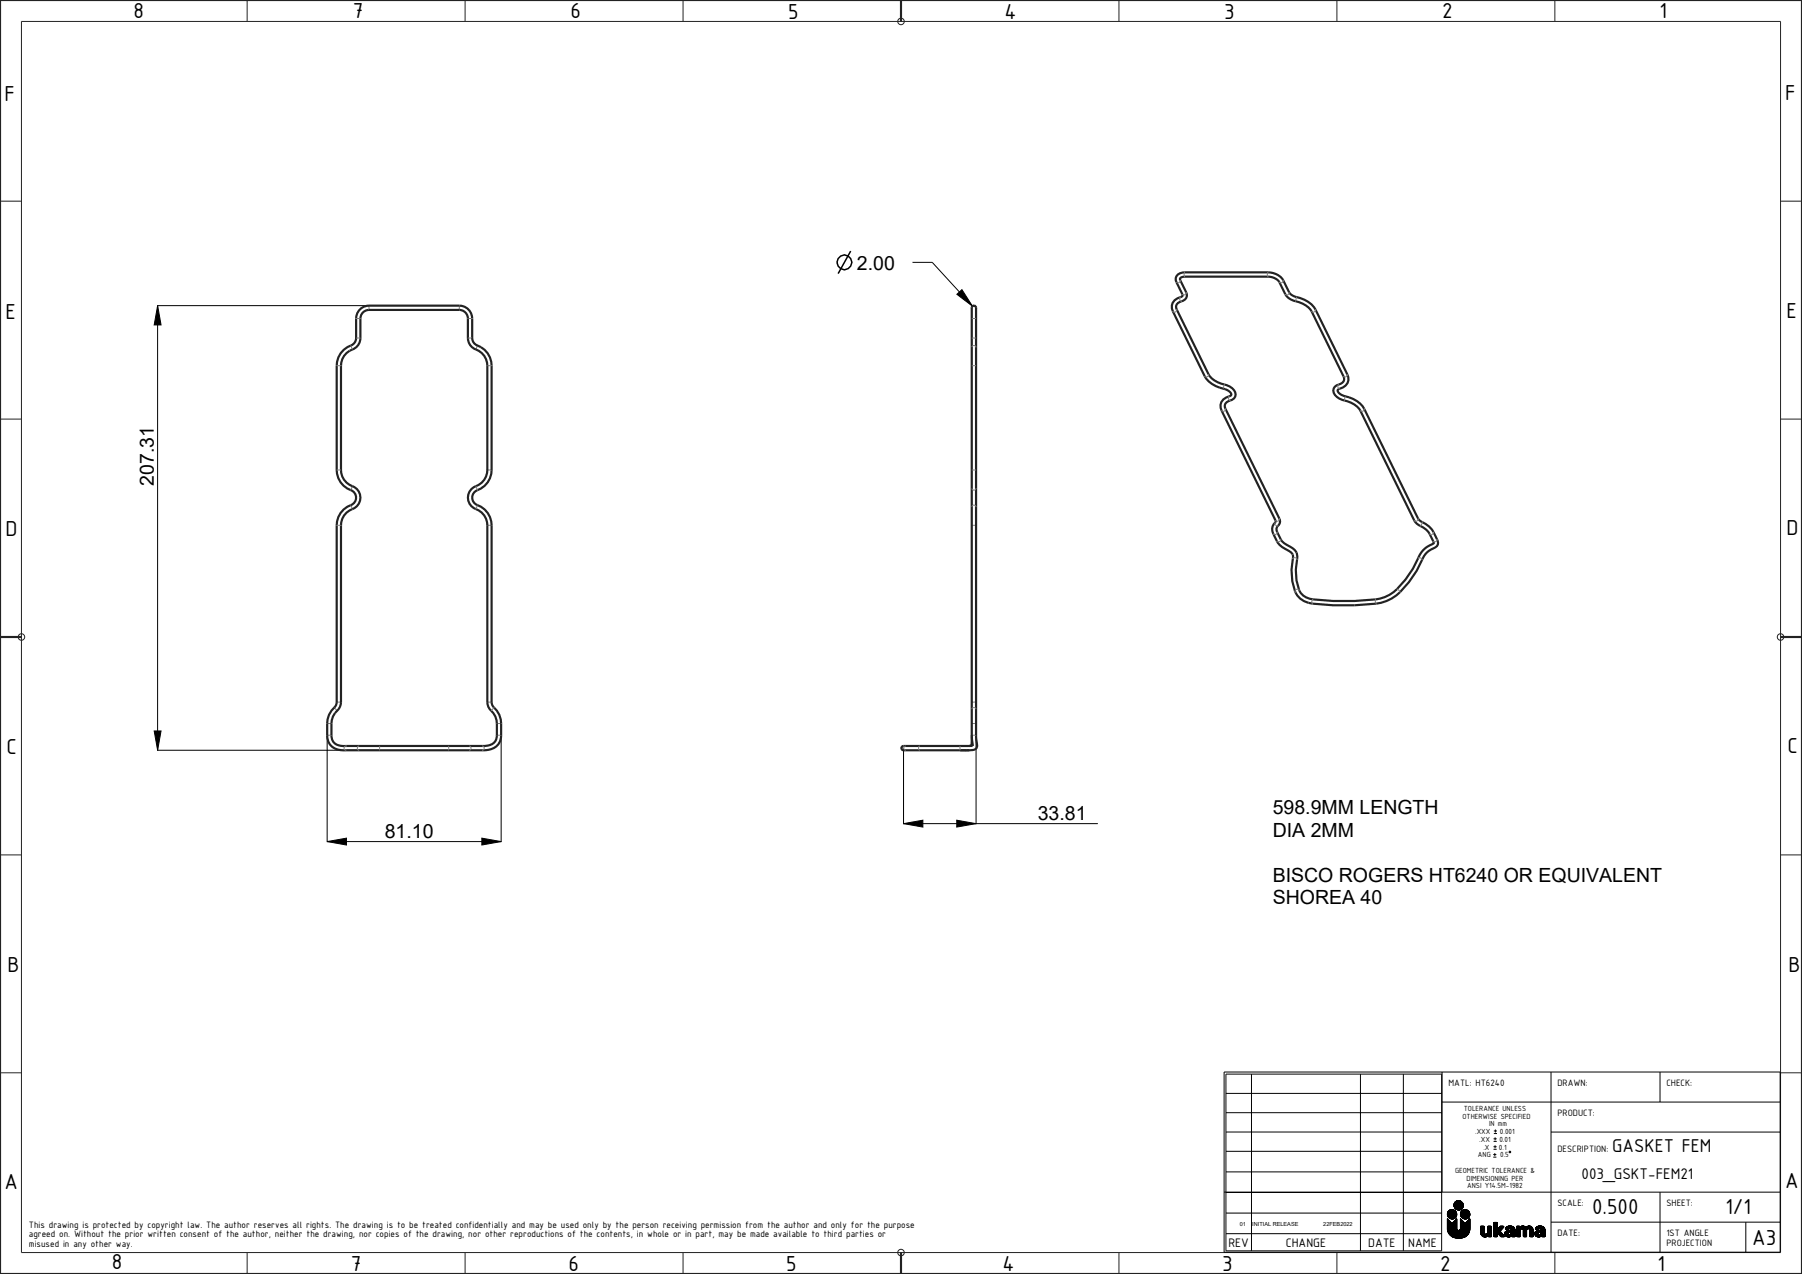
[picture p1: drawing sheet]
<svg xmlns="http://www.w3.org/2000/svg" width="420mm" height="297mm" viewBox="0 0 420 297" stroke-linecap="round" stroke-linejoin="round" font-family="sans-serif">
<g fill="none" stroke="#000" stroke-width=".23">
<path d="M36.6 71.3h49.3M36.7 71.3l.8 4.5h-1.6zM36.7 71.3v103.6M212.7 61.2h4.6l9.4 10.2M223 68.6l1.2-1.1 2.5 3.9zM35.9 170.4h1.6l-.8 4.5zM36.6 174.9h51.9M76.3 171.5v24.8M116.8 171.5v24.8M210.6 174.5v17.6M227.5 163.7v28.4M76.3 196.2l4.5-.8v1.6z"/>
<path d="M76.3 196.2h40.5M112.3 195.4l4.5 .8-4.5 .8zM210.6 192l4.5-.8v1.6zM210.6 192h45.3M223 191.2l4.5 .8-4.5 .8zM285.3 249.9h129.6v42h-129.6zM285.7 250.4h50.3v41.2h-50.3zM285.7 254.9h50.3M285.7 259.4h50.3M291.7 250.4v41.2M317.1 250.4v41.2M327.1 250.4v41.2"/>
<path d="M336.1 256.9h78.8M336.1 249.9v28M361.5 249.9v42M386.9 249.9v7M285.3 277.9h129.6M285.7 263.9h50.3M285.7 268.4h50.3M285.7 273.2h50.3M285.7 278h50.3M339.6 280l-.7 .6M339.7 279.9l-.8 .8M339.8 279.9l-.9 .9"/>
<path d="M339.9 279.9l-1 1M340 279.9l-1.1 1.1M340.1 279.9l-1.2 1.2M340.1 279.9l-1.2 1.3M340.2 279.9l-1.3 1.3M340.3 279.9l-1.4 1.4M340.3 279.9l-1.4 1.5M340.4 280l-1.5 1.4M340.4 280l-1.4 1.5M348 269.8h.8M348.1 267.9h.7M348.1 266.1h.7"/>
<path d="M348.2 264.3h.7M348.4 268.8v.7M348.5 267v.7M348.5 265.1v.8M348.5 263.3v.7M348.8 269.2h-.8M348.8 267.3h-.7M348.8 265.5h-.7M348.9 263.7h-.7M361.5 263.9h53.4M386.9 277.9v14M285.7 282.8h50.3"/>
<path d="M285.7 287.6h50.3M337.3 286.4l.2 .9 .5 .7 .7 .4 .8 .2M337.3 284.1l1.1 1.1M337.3 284.1v2.3M337.3 284.1v.1M337.3 283.2l.3 .5 .4 .4M337.4 284.1l-.1 .2M337.4 284.2l-.1 .1M337.5 284.2l-.2 .2M337.5 284.3l-.2 .2M337.5 284.3l-.2 .3M337.6 284.4l-.3 .3"/>
<path d="M337.6 284.4l-.3 .4M337.7 284.5l-.4 .3M337.7 284.5l-.4 .4M337.8 284.5l-.5 .5M337.8 284.6l-.5 .5M337.8 284.6l-.5 .6M337.9 284.7l-.6 .6M337.9 282.1l-.4 .5M338 284.7l-.7 .7M338 284.8l-.7 .7M338 284.1l.4 .1M338 284.8l-.7 .8"/>
<path d="M338.1 284.9l-.8 .8M338.1 282l-.7 .7M338.2 284.9l-.9 .9M338.2 282l-.8 .8M338.2 285l-.9 .9M338.2 285l-.9 1M338.3 285.1l-1 1M338.3 282l-1 .9M338.3 285.1l-1 1.1M338.4 285.1l-1.1 1.1M338.4 282l-1.1 1M338.5 282l-1.2 1.1"/>
<path d="M338.6 282l-1.3 1.2M338.6 282l-1.3 1.3M338.7 282l-1.3 1.3M338.8 282l-1.4 1.4M338.8 282l-1.4 1.5M338.8 284.1l-.4 .1M338.9 282.1l-1.5 1.4M338.9 282.1l-1.4 1.5M339 282.1l-1.5 1.5 1.5-1.4M339.1 282.2l-1.6 1.5M339.1 282.2l-1.5 1.6M339.2 281.8l1.5-1.6-1.5 1.6"/>
<path d="M339.2 282.3a1.1 1.1 0 0 0-1.2-.2 1.1 1.1 0 0 0-.7 1.1M339.2 282.3l.3 .8M339.2 282.3l-1.6 1.5M339.2 281.8l1.6-1.5-1.5 1.5M339.3 282.3l-1.6 1.6M339.3 282.4l-1.6 1.5M339.3 282.4l-1.5 1.6M339.4 282.5l-1.6 1.5M339.4 282.5l-1.5 1.5M339.4 283.6l-.4 .4M339.4 282.6l-1.4 1.5M339.4 280l-.4 .5"/>
<path d="M339.5 282.7l-1.5 1.4M339.5 282.7l-1.4 1.4M339.5 283.4l-.7 .7M339.5 282.8l-1.4 1.3M339.5 283.3l-.8 .9M339.5 282.8l-1.3 1.4M339.5 282.9l-1.2 1.3M339.5 283.2l-.9 1M339.5 283l-1.2 1.2M339.5 283.1l-1 1.1M339.5 283.1l-1.1 1.1M339.5 288.6h.9"/>
<path d="M339.5 286.4l.5 .4M339.5 284.1v2.3M339.5 284.1l-2.2 2.2M339.5 284.1l-2.2 2.3M339.5 284.2l-2.2 2.3M339.5 284.3l-2.2 2.3M339.5 284.4l-2.2 2.2M339.5 284.5l-2.1 2.2M339.5 284.5l-2.1 2.3M339.5 284.6l-2.1 2.3M339.5 284.7l-2.1 2.2M339.5 284.8l-2.1 2.2"/>
<path d="M339.5 284.9l-2.1 2.2M339.5 285l-2 2.1M339.5 285l-2 2.2M339.5 285.1l-2 2.1M339.5 285.2l-2 2.1 2-2M339.5 285.4l-1.9 2M339.5 285.4l-1.9 2.1M339.5 285.5l-1.9 2M339.5 285.6l-1.8 2M339.5 285.7l-1.8 1.9M339.5 285.8l-1.8 1.9M339.5 285.9l-1.7 1.8 1.7-1.8"/>
<path d="M339.5 286l-1.7 1.8M339.5 286.1l-1.6 1.7M339.5 286.2l-1.6 1.7M339.5 286.3l-1.5 1.6 1.5-1.5M339.5 283.1l-.1 .6-.6 .4M339.5 286.4l-1.5 1.6M339.6 286.5l-1.6 1.5M339.6 286.6l-1.5 1.5M339.6 286.7l-1.4 1.4M339.7 286.8l-1.5 1.4M339.8 286.8l-1.5 1.4M339.9 286.8l-1.5 1.5"/>
<path d="M340 286.8l-1.6 1.5M340 286.8l-1.5 1.5M340.2 286.8l-1.7 1.6M340.4 284.1v2.3l-.4 .4M340.4 284.1l1.1 1.1M340.4 284.8l.3-.3-.3 .4M340.4 285.1l.4-.5-.4 .6M340.4 285.4l.6-.7-.6 .8M340.4 285.9l.9-.9-.9 1M340.4 284.1h.1M340.4 283.2l.2 .5 .5 .4M340.4 284.1v.1"/>
<path d="M340.4 284.1v.2M340.5 284.2l-.1 .1M340.5 280l-1.5 1.5M340.5 284.2l-.1 .2M340.6 284.3l-.2 .2M340.6 283.7l1.5-1.5-1.5 1.6M340.6 280.1l-1.5 1.5M340.6 284.3l-.2 .3M340.6 284.4l-.2 .3M340.6 280.1l-1.5 1.6M340.7 284.4l-.3 .4M340.7 280.2l-1.6 1.5"/>
<path d="M340.8 283.9l1.5-1.6-1.5 1.6M340.8 284.5l-.4 .5M340.9 280.3l-1.6 1.6M340.9 280.4l-1.5 1.5M340.9 284.6l-.5 .6M341 280.5l-1.5 1.5M341 281.5l-.6 .5M341 284.7l-.6 .6M341 282.1l-.5 .5M341 280.6l-1.4 1.4M341 281.3l-.7 .7M341 280.7l-1.4 1.3"/>
<path d="M341 280.7l-1.3 1.4M341 281.2l-.8 .9M341.1 280.8l-1.3 1.3M341.1 280.9l-1.2 1.2M341.1 281.1l-1 1M341.1 281l-1.1 1.1M341.1 281l-1.2 1.1M341.1 284.8l-.7 .8M341.1 282l-.6 .7M341.1 284.8l-.7 .9M341.2 284.9l-.8 .8M341.2 284.9l-.8 .9"/>
<path d="M341.2 282l-.8 .8M341.3 282l-.9 .9M341.3 285.1l-.9 1M341.4 285.1l-1 1.1M341.4 282l-1 1M341.5 282l.8 .3M341.5 282a1.1 1.1 0 0 0-1.1 1.2M341.5 282l-1.1 1.1M341.6 282l-1.2 1.2M341.7 282l-1.3 1.3M341.8 282l-1.4 1.4M341.9 282l-1.4 1.5"/>
<path d="M341.9 282.1l-1.4 1.4M342 282.1l-1.5 1.5 1.5-1.5M342.1 282.1l-1.5 1.6M342.2 287.6l-.6 .6M342.2 282.3l-1.5 1.5 1.5-1.5M342.3 282.3l.3 .8M342.3 282.3l-1.6 1.6M342.4 287.4l-1 1M342.4 282.4l-1.5 1.6 1.5-1.5M342.4 287.3l-1.2 1.1M342.5 282.5l-1.5 1.5M342.5 283.6l-.5 .5"/>
<path d="M342.5 287.1l-1.4 1.4M342.5 282.6l-1.5 1.5M342.5 282.6l-1.4 1.5M342.5 287l-1.5 1.5M342.5 282.7l-1.4 1.4M342.5 283.4l-.6 .7M342.5 286.9l-1.6 1.7M342.6 282.8l-1.4 1.3M342.6 286.8l-1.8 1.8M342.6 283.3l-.9 .9M342.6 282.8l-1.4 1.4M342.6 286.7l-1.9 1.9"/>
<path d="M342.6 282.9l-1.3 1.3M342.6 283.2l-1 1M342.6 286.6l-2 2M342.6 286.5l-2.1 2.1M342.6 283l-1.2 1.2M342.6 283.1l-1 1.1M342.6 286.4l-2.2 2.2M342.6 283l-1.1 1.2M342.6 284.1v2.5l-.2 .8-.8 .9-1.2 .3M342.6 284.1l-2.2 2.2M342.6 284.1l-2.2 2.3M342.6 284.2l-2.2 2.3"/>
<path d="M342.6 284.3l-2.3 2.3M342.6 284.4l-4 4M342.6 284.5l-4 3.9M342.6 284.5l-3.9 3.9M342.6 284.6l-3.9 3.9M342.6 284.7l-3.8 3.8M342.6 284.8l-3.7 3.7M342.6 284.9l-3.7 3.6M342.6 284.9l-3.6 3.6M342.6 285l-3.5 3.6M342.6 285.1l-3.5 3.5M342.6 285.2l-3.4 3.4"/>
<path d="M342.6 285.3l-3.3 3.3M342.6 285.4l-3.3 3.2M342.6 285.4l-3.2 3.2M342.6 285.5l-3.1 3.1M342.6 285.6l-3 3M342.6 285.7l-2.9 2.9M342.6 285.8l-2.9 2.8M342.6 285.9l-2.8 2.7M342.6 285.9l-2.7 2.7M342.6 286l-2.6 2.6M342.6 286.1l-2.5 2.5M342.6 286.2l-2.4 2.4"/>
<path d="M342.6 286.3l-2.4 2.3M342.6 286.4l-2.3 2.2M342.6 283.1l-.1 .5-.4 .4-.4 .2-.6-.1M345.1 286v1.5l.3 .6M345.2 285.9l-.1 .1M345.3 285.9l-.2 .1M345.4 288.1l.6 .3 .5-.1 .3-.3v.2M345.4 285.9l-.3 .2M345.5 285.9l-.4 .3M345.5 285.9l-.4 .4M345.6 285.9l-.5 .5M345.7 285.9l-.6 .6"/>
<path d="M345.8 285.9l-.7 .6M345.9 285.9l-.8 .7M345.9 285.9l-.8 .1M345.9 285.9v.1M345.9 285.9l-.8 .8M345.9 285.9l-.8 .9M345.9 286l-.8 .9M345.9 287.3l.2 .3 .3 .1 .3-.1 .1-.3M345.9 286v1.3M345.9 286.1l-.8 .9M345.9 286.2l-.8 .9M345.9 286.3l-.8 .9"/>
<path d="M345.9 286.4l-.8 .9M345.9 286.5l-.8 .9M345.9 286.6l-.8 .9M345.9 286.7l-.8 .9M345.9 286.8l-.7 .9M345.9 286.9l-.7 .8M345.9 286.9l-.7 .9M345.9 287l-.7 .8M345.9 287.1l-.7 .8M345.9 287.2l-.6 .7M345.9 287.3l-.6 .7M346 287.4l-.7 .6"/>
<path d="M346 287.4l-.6 .7M346 287.5l-.6 .6 .6-.6M346 287.6l-.5 .6M346.1 287.7l-.6 .5M346.2 287.7l-.6 .5 .6-.5M346.3 287.7l-.6 .6M346.4 287.7l-.7 .6M346.5 287.7l-.7 .6M346.8 285.9v1.4M346.8 288.2l.1 .1M346.9 285.9h-.1M346.9 285.9h.6"/>
<path d="M346.9 285.9l-.1 .1M347 285.9l-.2 .2M347.1 285.9l-.3 .3M347.2 285.9l-.4 .4M347.3 285.9l-.5 .5M347.4 285.9l-.6 .5M347.4 285.9l-.6 .6M347.5 285.9h.1M347.5 285.9l-.7 .7M347.6 285.9l-.8 .8M347.6 285.9l-.8 .9M347.6 285.9v2.3"/>
<path d="M347.6 288.2l-.7 .1M347.6 286l-.8 .9M347.6 286.1l-.8 .9M347.6 286.2l-.8 .9M347.6 286.3l-.8 .9M347.6 286.4l-.8 .9M347.6 286.5l-.8 .9M347.6 286.6l-1.7 1.7M347.6 286.7l-1.7 1.7M347.6 286.8l-1.6 1.6M347.6 286.9l-1.5 1.5M347.6 286.9l-1.4 1.5"/>
<path d="M347.6 287l-1.3 1.3M347.6 287.1l-1.2 1.2M347.6 287.2l-1.1 1.1M347.6 287.3l-.8 .8M347.6 287.3l-.8 .9M347.6 287.4l-.8 .9M347.6 287.5l-.7 .8M347.6 287.6l-.7 .7M347.6 287.7l-.6 .6M347.6 287.8l-.5 .5M347.6 287.9l-.4 .4M347.6 288l-.3 .3"/>
<path d="M347.6 288.1l-.2 .2M347.6 288.2l-.1 .1M348.2 288.2v.1M348.2 285.1v3.1M348.2 288.3h.1M348.2 285h.1M348.3 288.3h.5M348.3 285l-.1 .1M348.3 285h.5M348.4 285l-.2 .2M348.5 285l-.3 .3M348.6 285l-.4 .4"/>
<path d="M348.7 285l-.5 .5M348.8 285l-.6 .5M348.8 285l-.6 .6M348.8 285h.1M348.9 285l-.7 .7M348.9 285l-.7 .8M348.9 285l.1 .1M348.9 285l-.7 .9M348.9 288.2v.1M349 287.5l-.8 .8M349 287.6l-.8 .7M349 287.7l-.7 .6"/>
<path d="M349 287.7l-.6 .6M349 287.8l-.5 .5M349 287.9l-.5 .4M349 288l-.4 .3M349 288.1l-.3 .2M349 288.1l-.2 .2M349 285.1v1.6l.7-.8h.8M349 285.1l-.8 .9M349 285.2l-.8 .8M349 285.3l-.8 .8M349 285.3l-.8 .9M349 285.4l-.8 .9"/>
<path d="M349 285.5l-.8 .9M349 285.6l-.8 .9M349 285.7l-.8 .8M349 285.8l-.8 .8M349 285.8l-.8 .9M349 285.9l-.8 .9M349 286l-.8 .9M349 286.1l-.8 .8M349 286.2l-.8 .8M349 286.3l-.8 .8M349 286.3l-.8 .9M349 286.4l-.8 .9"/>
<path d="M349 286.5l-.8 .9M349.2 287.6l.5-.5-.5 .6M349.6 287l1 1.1M349.6 287l-.5 .6M349.7 287l-.5 .6M349.7 288.2l.1 .1M349.7 288.2l-.7-.9-.2 1M349.7 285.9l-1.5 1.5M349.8 288.3h.1M349.8 287.2l-.5 .5M349.8 287.2l-.5 .6M349.8 285.9l-1.6 1.6"/>
<path d="M349.8 287.2l-.4 .7M349.9 288.3h.6M349.9 285.9l-1.7 1.7M350 287.4l-.5 .6M350 285.9l-1.8 1.8M350 287.5l-.5 .5M350.1 287.5l-.5 .6M350.1 285.9l-1.9 1.9M350.1 287.6l-.5 .5M350.1 287.6l-.4 .6M350.2 285.9l-2 2M350.2 287.7l-.5 .5"/>
<path d="M350.3 287.7l-.6 .6M350.3 286.2l-1.2 1.3M350.3 287.8l-.5 .5M350.3 285.9l-2.1 2.1M350.3 287.8l-.4 .5M350.4 287.9l-.5 .4M350.4 285.9l-2.2 2.2M350.4 287.9l-.4 .4M350.4 288l-.3 .3M350.5 285.9l-2.3 2.3M350.5 285.9l-2.3 2.4M350.5 285.9l-.9 1.1"/>
<path d="M350.5 288l-.3 .3M350.5 285.9l-1.4 1.6M350.5 288.1l-.2 .2M350.6 288.1l-.3 .2M350.6 288.1v.1M350.6 288.2l-.2 .1M350.6 288.2l-.1 .1M350.7 287.6l.1 .4M350.8 288l.3 .3M350.9 286.6h.1M351 286.6h.5M351 287.1l-.2 .2"/>
<path d="M351.1 288.3l.5 .1M351.2 287l-.5 .4M351.3 286l-.4 .4M351.3 286.9l-.6 .6M351.4 286.9l-.7 .7M351.4 285.9l-.5 .6M351.5 287.6l-.6 .5M351.5 287.7l-.5 .5 .6-.4M351.5 286.9l-.8 .8M351.6 285.9l-.7 .6M351.6 287.8h.2M351.6 287.8l-.5 .4"/>
<path d="M351.7 286.8l-1 1M351.7 285.8l-.8 .8M351.7 287.8l-.6 .5M351.7 287.8l-.5 .5M351.8 285.8l-.9 .8M351.8 287.8l-.5 .5M351.8 286.8l-1 1.1M351.9 285.8l-.9 .8M351.9 287.3l-.4 .2 .1 .3M351.9 287.8l-.6 .5M351.9 285.8l-.8 .8M351.9 286.8l-1.1 1.2"/>
<path d="M352 286.3l.2 .1 .1 .3M352 286.3l-.5 .3M352 285.8l-.8 .2-.3 .6M352 285.8l.8 .3M352 285.8l-.8 .8M352 287.8l-.6 .5M352 288.3l.3-.3 .1 .3M352 288.3l-.4 .1M352 286.8l-1.2 1.2M352.1 285.8l-.8 .8M352.1 286.8l-1.2 1.3M352.2 285.8l-.9 .8"/>
<path d="M352.2 286.8l-1.3 1.3 .6-.6M352.2 285.8l-.8 .8M352.3 286.7l-1.2 .4-.4 .5M352.3 286.7l.6-.6-1.3 1.3M352.3 287.3l-.1 .4-.4 .1M352.3 287.3h-.4M352.3 285.8l-.8 .8M352.4 288.3h.1M352.4 285.9l-.6 .5M352.4 288.3h.6M352.5 285.9l-.6 .4M352.5 285.9l-.5 .4"/>
<path d="M352.6 285.9l-.5 .4M352.6 285.9l-.5 .5M352.7 286l-.5 .4M352.7 286l-.4 .5M352.8 286l-.5 .5M352.8 286.1l.3 .5v1.6M352.8 286.1l-.5 .5M352.9 286.2l-1.1 1.1M352.9 286.2l-1 1.1M353 286.3l-1 1M353 286.3l-.9 .9M353 286.4l-.8 .8"/>
<path d="M353.1 286.4l-.8 .9M353.1 286.5l-.8 .9M353.1 286.6l-.8 .8M353.1 286.6l-.9 1M353.1 286.7l-1.6 1.7M353.1 288.2l-.1 .1M353.1 286.8l-1.6 1.6M353.1 286.9l-1.5 1.5M353.1 287l-1.4 1.4M353.1 287l-1.3 1.3M353.1 287.1l-1.2 1.2M353.1 287.2l-1.1 1.1"/>
<path d="M353.1 287.3l-.8 .8M353.1 287.4l-.8 .8M353.1 287.5l-.7 .8M353.1 287.6l-.7 .7M353.1 287.7l-.6 .6M353.1 287.8l-.5 .5M353.1 287.9l-.4 .4M353.1 288l-.3 .3M353.1 288.1l-.2 .2M353.5 288.2l.1 .1M353.5 286v2.2M353.5 286.6l.7-.7-.7 .8"/>
<path d="M353.6 288.3h.1M353.6 285.9l-.1 .1M353.6 288.3h.6M353.6 285.9l.7 .1M353.7 285.9l-.2 .1M353.8 285.9l-.3 .2M353.9 285.9l-.4 .3M353.9 285.9l-.4 .4M354 285.9l-.5 .5M354.1 285.9l-.6 .5M354.2 285.9l-.7 .6M354.3 286l-.8 .8"/>
<path d="M354.3 286l-.8 .9M354.3 288.2l-.1 .1M354.3 286.9v1.3M354.3 286.9l-.8 .9M354.3 287l-.8 .9M354.3 287.1l-.8 .8M354.3 287.1l-.8 .9M354.3 287.2l-.8 .9M354.3 287.3l-.8 .9M354.3 287.4l-.8 .9M354.3 287.5l-.7 .8M354.3 287.6l-.7 .7"/>
<path d="M354.3 287.7l-.6 .6M354.3 287.8l-.5 .5M354.3 287.9l-.4 .4M354.3 288l-.3 .3M354.3 288l-.2 .3M354.3 288.1l-.2 .2M354.3 286.8l-.8 .9M354.3 286.7l-.8 .9M354.6 285.9l-1.1 1M354.6 285.9l-.3 .2v-.1M354.7 286.4l.2 .2 .1 .3M354.7 286.4l-.3 .2-.1 .3"/>
<path d="M354.7 285.9l-1.2 1.1M354.8 285.8l-1.3 1.3M354.9 285.8l-1.4 1.4M355 285.8l-.4 .1M355 285.8l.4 .1 .3 .3 .3-.3M355 285.8l-1.5 1.5M355 286.6l.6-.6-.6 .7M355 286.9l.1 1.4M355.1 285.8l-1.6 1.6M355.1 288.3h.1M355.2 288.3h.5M355.2 285.8l-1.7 1.7"/>
<path d="M355.3 285.9l-.7 .6M355.3 285.9l-.6 .5M355.4 285.9l-.6 .6M355.5 286l-.6 .5M355.5 286l-.5 .6M355.6 286.1l-.6 .7M355.8 288.2l-.1 .1M355.8 287l-.8 .8M355.8 287l-.8 .9M355.8 287.1l-.8 .9M355.8 287.2l-.8 .9M355.8 287.3l-.8 .9"/>
<path d="M355.8 287.4l-.8 .8M355.8 287.5l-.7 .8M355.8 287.6l-.7 .7M355.8 287.7l-.6 .6M355.8 287.8l-.5 .5M355.8 287.9l-.4 .4M355.8 287.9l-.3 .4M355.8 288l-.3 .3M355.8 288.1l-.2 .2M355.8 286.9l-.8 .8M355.8 286.8l-.8 .9M355.8 286.7l-.8 .9"/>
<path d="M356 285.9l.6-.1 .5 .3M356 285.9l-1 1M356.2 286.4l.2 .2M356.2 286.4l-.4 .3v1.5M356.2 285.9l-1.2 1.1M356.3 285.8l-1.3 1.3M356.4 285.8l-1.4 1.4M356.4 286.6l.1 .3M356.5 286.6l.5-.6-.5 .6M356.5 285.8l-1.5 1.4M356.5 288.2l.2 .1M356.5 286.9v1.3"/>
<path d="M356.5 285.8l-1.5 1.5M356.6 285.8l-1.6 1.6M356.7 288.3h.5M356.7 285.8l-1.7 1.7M356.7 285.9l-.6 .6M356.8 285.9l-.6 .5M356.9 285.9l-.7 .6M356.9 285.9l-.6 .6M357 286l-.6 .5M357.1 286.1l-.6 .6M357.1 286.1l.2 .8M357.1 286.1l-.6 .7"/>
<path d="M357.2 286.2l-.7 .7M357.2 286.3l-.7 .7M357.2 286.3l-.7 .8M357.2 286.4l-.7 .8M357.3 286.4l-.8 .8M357.3 286.5l-.8 .8M357.3 286.6l-.8 .8M357.3 286.6l-.8 .9M357.3 286.7l-.8 .9M357.3 286.8l-.8 .9M357.3 288.2l-.1 .1M357.3 286.9v1.3"/>
<path d="M357.3 286.9l-.8 .8M357.3 287l-.8 .8M357.3 287l-.8 .9M357.3 287.1l-.8 .9M357.3 287.2l-.8 .9M357.3 287.3l-.8 .8M357.3 287.4l-.8 .8M357.3 287.5l-.7 .8M357.3 287.6l-.7 .7M357.3 287.7l-.6 .6M357.3 287.8l-.5 .5M357.3 287.9l-.4 .4"/>
<path d="M357.3 288l-.3 .3M357.3 288.1l-.2 .2M357.7 287.6l.1 .4M357.8 288l.3 .3M357.9 286.5v.1M357.9 286.6h.1M358 287.1l-.2 .2M358.1 286.1l-.1 .1M358.1 288.3h.9M358.2 287l-.5 .4M358.3 285.9l-.4 .5M358.3 286.9l-.6 .7"/>
<path d="M358.4 286.9l-.7 .7M358.5 285.9l-.6 .6M358.5 287.6l-.6 .5M358.5 287.7l-.5 .5M358.6 286.9l-.9 .8M358.6 287.8l-.6 .4M358.6 287.8h.2M358.6 285.9l-.7 .6M358.6 287.8l-.5 .4M358.7 286.8l-1 1M358.7 285.8l-.8 .8M358.7 287.8l-.6 .5"/>
<path d="M358.7 287.8l-.5 .5M358.8 285.8l-.9 .8M358.8 287.8l-.5 .5M358.8 286.8l-1 1.1M358.9 285.8l-.9 .8M358.9 287.3l-.4 .2 .1 .3M358.9 287.8l-.6 .5M358.9 285.8l-.8 .8M358.9 286.8l-1.1 1.2M359 286.3l.2 .1 .1 .3M359 286.3l-.5 .3h-.5M359 285.8l-.8 .2-.3 .5"/>
<path d="M359 285.8l.8 .3M359 285.8l-.8 .8M359 288.3l.3-.3 .1 .3M359 287.8l-.6 .5M359 286.8l-1.2 1.2M359.1 285.8l-.8 .8M359.1 286.8l-1.2 1.3M359.2 285.8l-.9 .8M359.2 286.8l-1.3 1.3 .6-.6M359.3 285.8l-.9 .8M359.3 286.7l-1.3 .4-.3 .5M359.3 286.7l.6-.6-1.2 1.2"/>
<path d="M359.3 287.3l-.1 .4-.4 .1M359.3 287.3h-.4M359.3 285.8l-.7 .7M359.4 288.3h.6M359.4 285.9l-.6 .4M359.5 285.9l-.6 .4M359.5 285.9l-.5 .4M359.6 285.9l-.5 .4M359.6 285.9l-.5 .5M359.7 286l-.5 .4M359.7 286l-.4 .5M359.8 286l-.5 .6"/>
<path d="M359.8 286.1l.3 .7M359.8 286.1l-.5 .5M359.9 286.2l-1.1 1.1M359.9 286.2l-1 1.1M360 286.3l-1 1M360 286.3l-.9 .9M360 286.4l-.8 .8M360.1 286.4l-.8 .9M360.1 286.5l-.8 .9M360.1 286.6l-.8 .9M360.1 286.6l-.9 1M360.1 286.7l-1.6 1.7"/>
<path d="M360.1 288.2l-.1 .1M360.1 286.8v1.4M360.1 286.8l-1.6 1.6M360.1 286.9l-1.5 1.5M360.1 287l-1.4 1.4M360.1 287l-1.3 1.3M360.1 287.1l-1.2 1.2M360.1 287.2l-1 1.1M360.1 287.3l-.8 .9M360.1 287.4l-.8 .8M360.1 287.5l-.7 .8M360.1 287.6l-.7 .7"/>
<path d="M360.1 287.7l-.6 .6M360.1 287.8l-.5 .5M360.1 287.9l-.4 .4M360.1 288l-.4 .3M360.1 288l-.3 .3M360.1 288.1l-.2 .2M361.5 284.9h53.4M406.9 284.9v7"/>
<circle cx="351.9" cy="268.6" r=".19"/>
<circle cx="340" cy="281" r="1.1"/>
</g>
<path d="M36.7 71.3l.8 4.5h-1.6zM223 68.6l1.2-1.1 2.5 3.9zM35.9 170.4h1.6l-.8 4.5zM76.3 196.2l4.5-.8v1.6zM112.3 195.4l4.5 .8-4.5 .8zM210.6 192l4.5-.8v1.6zM223 191.2l4.5 .8-4.5 .8z" fill="#000"/>
<g fill="none" stroke="#000" stroke-width=".35">
<path d="M198.3 58.5l-2.9 5.3"/>
<circle cx="196.8" cy="61.2" r="1.72"/>
</g>
<path d="M0 0h420v297h-420z" fill="none" stroke="#222226" stroke-width=".51"/>
<g fill="none" stroke="#222226" stroke-width=".23">
<path d="M5 5h410v287h-410zM57.6 0v5M108.4 0v5M159.2 0v5M260.8 0v5M311.6 0v5M362.4 0v5M0 46.9h5M415 46.9h5M0 97.7h5M415 97.7h5M0 199.3h5"/>
<path d="M415 199.3h5M0 250.1h5M415 250.1h5M57.6 292v5M108.4 292v5M159.2 292v5M260.8 292v5M311.6 292v5M362.4 292v5"/>
<circle cx="210" cy="5" r=".76"/>
<circle cx="5" cy="148.5" r=".76"/>
<circle cx="415" cy="148.5" r=".76"/>
<circle cx="210" cy="292" r=".76"/>
</g>
<path d="M210 0v5M0 148.5h5M415 148.5h5M210 292v5" fill="none" stroke="#222226" stroke-width=".5"/>
<!-- layer: 06___PRT_ALL_SURFS -->
<g fill="none" stroke="#222226" stroke-width=".51">
<path d="M83.6 72.4a3 3 0 0 1 2.4-1.1h21.1a3 3 0 0 1 3 3v4.5a2.22 2.22 0 0 0 2 2.1 5 5 0 0 1 2.5 4.3v24.4a5.1 5.1 0 0 1-3.7 4.8 1.85 1.85 0 0 0-.8 1.8 1.85 1.85 0 0 0 1.2 1.6 5 5 0 0 1 3.3 4.7v41.2l.4 1.1a5.3 5.3 0 0 1 1.8 3.9 5.8 5.8 0 0 1-1.1 5.3 5.5 5.5 0 0 1-3.3 .9h-31.7a4.5 4.5 0 0 1-3.8-1.3 8.9 8.9 0 0 1 .4-7.9l.8-1 .4-1v-41.2a5.1 5.1 0 0 1 3.6-4.9 1.85 1.85 0 0 0 .9-1.8 1.85 1.85 0 0 0-1.2-1.5 5 5 0 0 1-3.3-4.7v-24.4a5.1 5.1 0 0 1 3.6-4.8 1.85 1.85 0 0 0 .9-1.6l.1-5.1zM84.4 73a2 2 0 0 1 1.6-.7h21.1a2 2 0 0 1 2 2v4.5a3.1 3.1 0 0 0 2.5 3 4 4 0 0 1 2 3.4v24.4a4.2 4.2 0 0 1-3.2 4 2.96 2.96 0 0 0-1.3 3.1 2.96 2.96 0 0 0 2.5 2.3 4 4 0 0 1 2 3.5v41.2a3.3 3.3 0 0 0 1.4 2.6 7.1 7.1 0 0 1 .8 5.5 2.67 2.67 0 0 1-3.1 2.1h-32a3.6 3.6 0 0 1-3.1-1l-.2-.5a13.7 13.7 0 0 1-.1-4.5l.8-1.7a3.3 3.3 0 0 0 1.4-2.5v-41.2a4.2 4.2 0 0 1 3.1-4 2.96 2.96 0 0 0 1.3-3.2 2.96 2.96 0 0 0-2.4-2.3 4 4 0 0 1-2-3.4v-24.4a4.1 4.1 0 0 1 3-3.9 2.85 2.85 0 0 0 1.5-2.5v-4.5zM226.5 71.8v.1M226.5 71.8v99.6M226.5 71.7a.5 .5 0 0 1 .5-.4 .5 .5 0 0 1 .5 .5M226.5 71.7v.1M226.5 71.6h.1M227.5 71.8v99.6l.2 1.9a1.17 1.17 0 0 1-.2 1.3 1.17 1.17 0 0 1-1.2 .3h-15.7a.5 .5 0 0 1-.5-.5 .5 .5 0 0 1 .5-.5l16.1-.1M227.5 71.8h.1M275.4 70.2a1.31 1.31 0 0 0-1.1 2l7.4 15.1a5.9 5.9 0 0 0 4.2 2.5 2.32 2.32 0 0 1 2 2.7l-.3 .4-.8 .5M275.4 70.2a1.43 1.43 0 0 0 1.1-2l-1.5-3 .1-.4 .5-.2 20-.1 1.4 .3 .8 .5 1.8 3.3a4.3 4.3 0 0 0 3.1 1.8 5.2 5.2 0 0 1 3 2.2l7.4 15.1a1.31 1.31 0 0 1-1.1 2M275.4 70.2h.1"/>
<path d="M286.8 93.4a1.31 1.31 0 0 0-1.2 1.9l12.6 25.6a1.31 1.31 0 0 1-.3 1.6M286.8 93.4h.1M312 89.7a1.53 1.53 0 0 0-1.3 1.2 1.53 1.53 0 0 0 .9 1.6l1.8 .9a5.5 5.5 0 0 1 3.7 2.3l12.5 25.7 .6 .7 .9 .5M312 89.7h.1M313.6 92.4h.1M297.2 121.8h.1M297.9 122.5a1.13 1.13 0 0 0-.2 1.5l1.2 2.2 1.3 1a2.68 2.68 0 0 1 2.1 3.2M297.9 122.5h.1M301.3 130.2l-.3 2.6 .2 2.7 .6 2.4M301.3 130.2v-.9l-.8-.8a6.1 6.1 0 0 1-4-5.2l.1-.6 .7-1v-.3l-12.6-25.7a2.34 2.34 0 0 1 2-3.4l.3-.4-.3-.5a4.3 4.3 0 0 0-2.4-1 6.2 6.2 0 0 1-3.5-2.7l-7.4-15.1a2.35 2.35 0 0 1 1.9-3.4l.3-.5-1.4-2.9a1.55 1.55 0 0 1 1.4-2.3h20.5a3.9 3.9 0 0 1 3 1.8l1.5 3 .9 .7a7.7 7.7 0 0 1 5.1 3.2l7.4 15.1a2.34 2.34 0 0 1-1.9 3.4l-.3 .4 .3 .5a4.2 4.2 0 0 0 2.3 1 6.2 6.2 0 0 1 3.6 2.7l12.5 25.6 .4 .4a7.1 7.1 0 0 1 4.3 5.2 1.39 1.39 0 0 1-1.1 1.4l-1.5 .9-1.1 1.7M301.3 130.2h.1M301.8 137.9h.1"/>
<path d="M302.3 130.4l-.3 2.4 .2 2.5 .6 2.2M302.3 130.4h.1M302.8 137.5h.1M331 122.6a5.5 5.5 0 0 1 3.1 3.7l.1 .3a6.1 6.1 0 0 0-3.7 3.5 20 20 0 0 1-6.7 8.6l-2.2 .9a57.8 57.8 0 0 1-16.3 0 3.5 3.5 0 0 1-2.5-2.1M331 122.6h.1M331.5 130.5a20.9 20.9 0 0 1-7.2 9l-2.4 1a57.9 57.9 0 0 1-17 0 4.5 4.5 0 0 1-3.1-2.6M331.5 130.5h.1M225.9 174.9h-2.1M226.5 171.4l.2 2.5M226.5 171.4l-.1 2.3-.5 .2"/>
</g>
<g fill="none" stroke="#7d7d80" stroke-width=".23">
<path d="M83 78.8h1M83 74.3h1M86 71.3v1M107.1 71.3v1M109.1 78.8h1M109.1 74.3h1M226.5 78.8h1M226.5 74.3h1M274.3 72.2a.52 .52 0 0 1-.3 .5 .52 .52 0 0 1-.6-.1M275.1 65.3a.52 .52 0 0 1-.3 .6 .52 .52 0 0 1-.6-.1M275.1 69.3a.56 .56 0 0 0-.1 .5 .56 .56 0 0 0 .4 .4M276.2 63.5l-.2 .5 .2 .5"/>
<path d="M276.5 68.2a.52 .52 0 0 1-.3 .5 .52 .52 0 0 1-.6-.1M295.6 63.5l-.2 .5 .2 .5M299.1 65.3a.52 .52 0 0 1-.3 .6 .52 .52 0 0 1-.6-.1M300.5 68.2a.52 .52 0 0 1-.3 .5 .52 .52 0 0 1-.6-.1M302.2 69.3l-.2 .9M306.6 72.2a.52 .52 0 0 1-.3 .5 .52 .52 0 0 1-.6-.1M78.5 85.2h1M81.8 80.5l.3 1M111.3 80.5l-.4 1M113.6 85.2h1M226.5 81l.1-.2a.51 .51 0 0 1 .5-.2 .51 .51 0 0 1 .4 .4M226.5 85.2h1"/>
<path d="M281.7 87.3a.52 .52 0 0 1-.3 .5 .52 .52 0 0 1-.6-.1M285.2 90.6h.1M285.4 89.6l-.2 1M285.6 95.3a.52 .52 0 0 1-.3 .5 .52 .52 0 0 1-.6-.1M286.5 92.4a.56 .56 0 0 0-.2 .6 .56 .56 0 0 0 .5 .4M312 89.7a.55 .55 0 0 0-.2 .5 .55 .55 0 0 0 .5 .4M312.3 90.6h.1M313.6 92.4l-.2 1M314 87.3a.52 .52 0 0 1-.3 .5 .52 .52 0 0 1-.6-.1M318 95.3a.52 .52 0 0 1-.3 .5 .52 .52 0 0 1-.6-.1M78.5 109.6h1M81.8 117.8l.3 .9"/>
<path d="M82.1 113.3l-.3 1M110.9 113.3l.4 1M111.3 117.8l-.4 .9M113.6 109.6h1M226.5 113.8l.1 .2a.51 .51 0 0 0 .5 .3 .51 .51 0 0 0 .4-.5M226.5 118.2l.1-.2a.51 .51 0 0 1 .5-.2 .51 .51 0 0 1 .4 .4M226.5 109.6h1M78.5 122.5h1M113.6 122.5h1M226.5 122.5h1M297.2 121.8a.52 .52 0 0 0 .1 .6 .52 .52 0 0 0 .6 .1M297.7 124a.52 .52 0 0 1-.3 .6 .52 .52 0 0 1-.6-.1"/>
<path d="M298.2 120.9a.52 .52 0 0 1-.3 .6 .52 .52 0 0 1-.6-.1M298.5 125.7a.52 .52 0 0 1-.3 .6 .52 .52 0 0 1-.6-.1M301.3 130.2l.6-.2 .4 .4M302.8 137.5a.54 .54 0 0 0-.6-.1 .54 .54 0 0 0-.4 .5M302.8 137.5h.1M306 139.7l-.2 .5 .1 .5M320.7 139.7l-.1 .5 .2 .5M325.6 137.4l.4 .2 .3 .5M330.5 120.9a.52 .52 0 0 1-.3 .6 .52 .52 0 0 1-.6-.1M330.5 130.1a.55 .55 0 0 1 .6-.1 .55 .55 0 0 1 .4 .5M331.5 121.7l-.4 .9M334 126.2h.1"/>
<path d="M334.1 124a.52 .52 0 0 1-.3 .6 .52 .52 0 0 1-.6-.1M334.9 125.7a.52 .52 0 0 1-.3 .6 .52 .52 0 0 1-.6-.1M76.3 171.4h1M76.3 168.7h1M77.9 165l.7 .7M78.5 163.7h1M80.7 173.9a.5 .5 0 0 0-.5 .5 .5 .5 0 0 0 .5 .5M83.7 173.9a.51 .51 0 0 0-.4 .5 .51 .51 0 0 0 .4 .5M88.5 173.9v1M104.5 173.9v1M109.4 173.9a.51 .51 0 0 1 .4 .5 .51 .51 0 0 1-.4 .5M112.4 173.9a.5 .5 0 0 1 .5 .5 .5 .5 0 0 1-.5 .5"/>
<path d="M113.6 163.7h1M115.2 165l-.7 .7M115.8 171.4h1M115.8 168.7h1M211.1 173.9l-.2 .1a.5 .5 0 0 0-.1 .8l.3 .1M214.3 173.9l-.2 .5 .2 .5M223.8 173.9v1M226.5 165.3v-.1a.54 .54 0 0 1 .5-.2 .54 .54 0 0 1 .5 .3M226.5 171.4h1M226.5 168.7h1M226.5 163.7h1"/>
</g>
<g font-size="5.4">
<text x="31.1" y="4.2">8</text>
<text x="82.2" y="4.3">7</text>
<text x="132.9" y="4.3">6</text>
<text x="183.7" y="4.3">5</text>
<text x="234.1" y="4.3">4</text>
<text x="285.3" y="4.4">3</text>
<text x="336.2" y="4.2">2</text>
<text x="386.8" y="4.3">1</text>
<text x="1.1" y="23.5">F</text>
<text x="416.1" y="23.3">F</text>
<text x="1.3" y="74.3">E</text>
<text x="416.4" y="74.1">E</text>
<text x="1.3" y="124.9">D</text>
<text x="416.4" y="124.7">D</text>
<text x="1.5" y="175.8">C</text>
<text x="416.6" y="175.6">C</text>
<text x="1.8" y="226.7">B</text>
<text x="416.8" y="226.5">B</text>
<text x="1" y="277.2">A</text>
<text x="416.1" y="277">A</text>
<text x="371.1" y="283">0.500</text>
<text x="402.2" y="283.1">1/1</text>
<text x="408.4" y="290.2">A3</text>
<text x="26.1" y="295.8">8</text>
<text x="81.8" y="296.2">7</text>
<text x="132.5" y="296.3">6</text>
<text x="183.2" y="296.3">5</text>
<text x="233.7" y="296.3">4</text>
<text x="284.8" y="296.4">3</text>
<text x="335.7" y="296.2">2</text>
<text x="386.3" y="296.2">1</text>
</g>
<text font-size="4.7" x="375.8" y="268.7">GASKET FEM</text>
<g font-size="4.6">
<text x="199.7" y="62.9">2.00</text>
<text x="35.9" y="113.2" transform="rotate(-90 35.9 113.2)">207.31</text>
<text x="241.9" y="191.1">33.81</text>
<text x="296.6" y="189.8">598.9MM LENGTH</text>
<text x="89.7" y="195.3">81.10</text>
<text x="296.6" y="195.1">DIA 2MM</text>
<text x="296.6" y="205.6">BISCO ROGERS HT6240 OR EQUIVALENT</text>
<text x="296.6" y="210.8">SHOREA 40</text>
</g>
<text font-size="3.9" x="368.6" y="274.9">003_GSKT-FEM21</text>
<g font-size="3.1">
<text x="286.3" y="290.6">REV</text>
<text x="299.7" y="290.6">CHANGE</text>
<text x="318.9" y="290.6">DATE</text>
<text x="328.2" y="290.6">NAME</text>
</g>
<g font-size="2.3">
<text x="337.6" y="253.2">MATL: HT6240</text>
<text x="363" y="253.2">DRAWN:</text>
<text x="388.4" y="253.2">CHECK:</text>
<text x="363" y="260.2">PRODUCT:</text>
<text x="363" y="268.7">DESCRIPTION:</text>
<text x="363" y="281.2">SCALE:</text>
<text x="388.4" y="281.2">SHEET:</text>
<text x="6.7" y="286.2">This drawing is protected by copyright law. The author reserves all rights. The drawing is to be treated confidentially and may be used only by the person receiving permission from the author and only for the purpose</text>
<text x="6.7" y="288.4">agreed on. Without the prior written consent of the author, neither the drawing, nor copies of the drawing, nor other reproductions of the contents, in whole or in part, may be made available to third parties or</text>
<text x="6.7" y="290.7">misused in any other way.</text>
<text x="363" y="288.2">DATE:</text>
<text x="388.4" y="288.2">1ST ANGLE</text>
<text x="388.4" y="290.4">PROJECTION</text>
</g>
<g font-size="1.9">
<text x="340.9" y="260.8">OTHERWISE SPECIFIED</text>
<text x="341.2" y="259">TOLERANCE UNLESS</text>
<text x="347.1" y="262.6">IN mm</text>
<text x="343.8" y="264.4">.XXX</text>
<text x="344.5" y="269.8">ANG</text>
<text x="344.8" y="266.2">.XX</text>
<text x="345.7" y="268">.X</text>
<text x="349.3" y="268">0.1</text>
<text x="349.5" y="266.2">0.01</text>
<text x="349.6" y="264.4">0.001</text>
<text x="349.6" y="269.8">0.5</text>
<text x="339.1" y="273.4">GEOMETRIC TOLERANCE &amp;</text>
<text x="341.8" y="275.2">DIMENSIONING PER</text>
<text x="342" y="277">ANSI Y14.5M-1982</text>
</g>
<g font-size="1.3">
<text x="289" y="285.9">01</text>
<text x="291.9" y="285.9">INITIAL RELEASE</text>
<text x="308.4" y="285.9">22FEB2022</text>
</g>
</svg>
